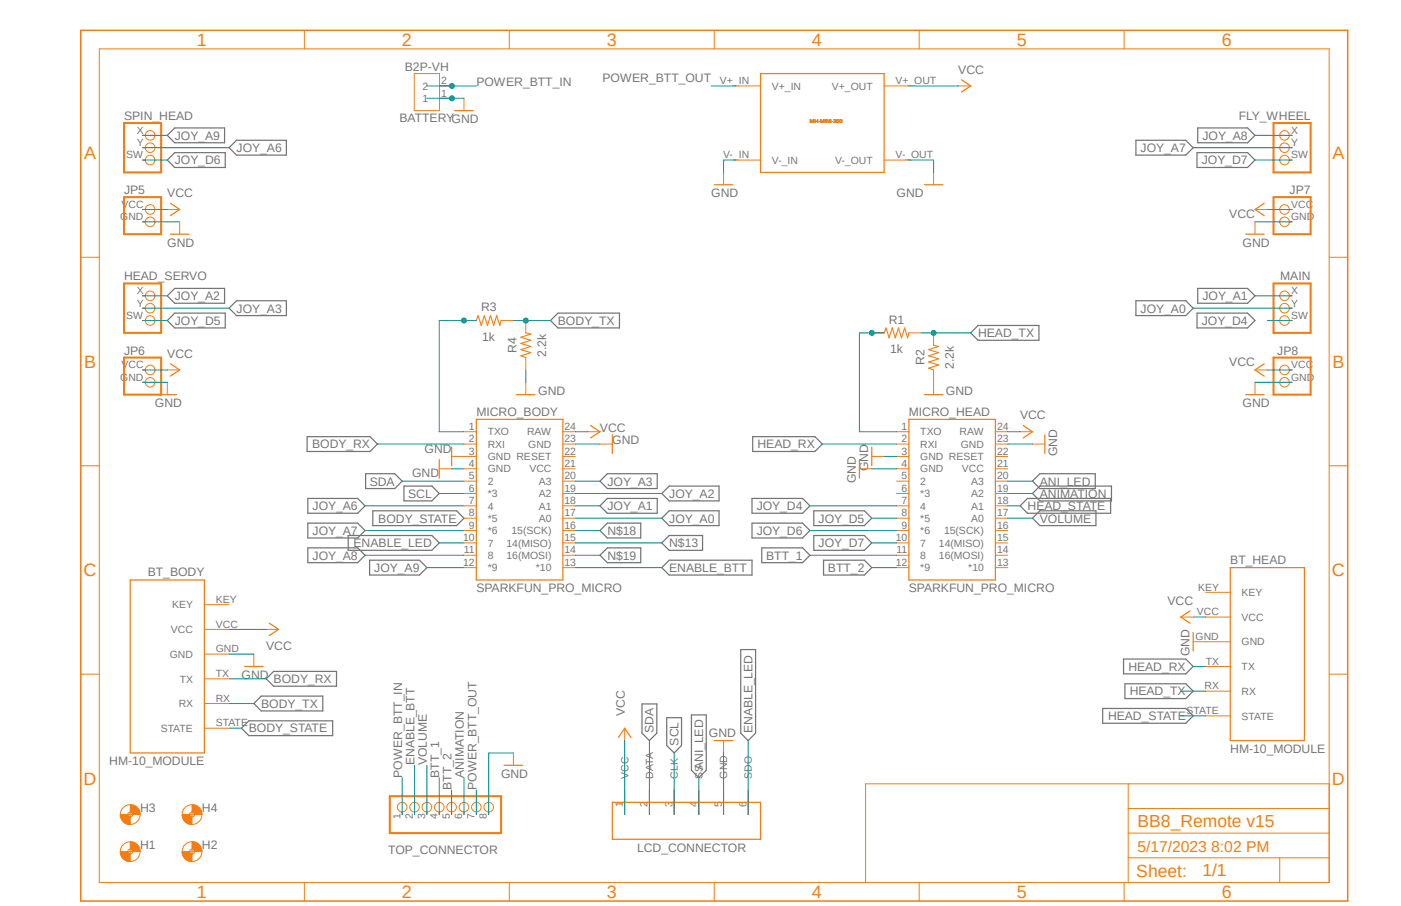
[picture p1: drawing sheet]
<svg xmlns="http://www.w3.org/2000/svg" width="432mm" height="279mm" viewBox="0 0 432 279" stroke-linecap="round" stroke-linejoin="round" font-family="sans-serif">
<path d="M24.1 8.9l391.8 269.8M415.9 8.9l-391.8 269.8" fill="none" stroke="#fff" stroke-width=".31"/>
<g fill="none" stroke="#757575" stroke-width=".38">
<path d="M369.1 39.5h15.4l2.3 2.2-2.3 2.3h-15.4zM51.6 41.7l2.2-2.2h15.4v4.5h-15.4zM51.6 49.4l2.2-2.3h15.6v4.5h-15.6zM72.9 43.3h15.4v4.5h-15.4l-2.3-2.2zM350.1 43.3h15.4l2.2 2.3-2.2 2.2h-15.4zM368.9 47.1h15.6l2.3 2.3-2.3 2.2h-15.6zM51.6 91.2l2.2-2.3h15.4v4.6h-15.4zM53.8 96.6h15.6v4.5h-15.6l-2.2-2.3zM72.9 92.8h15.4v4.5h-15.4l-2.3-2.3zM172 96.6h18.9v4.5h-18.9l-2.3-2.3zM350.1 92.8h15.4l2.2 2.2-2.2 2.3h-15.4zM368.9 96.6h15.6l2.3 2.2-2.3 2.3h-15.6z"/>
<path d="M369.1 88.9h15.4l2.3 2.3-2.3 2.3h-15.4zM299.2 102.7l2.3-2.3h18.7v4.5h-18.7zM94.7 134.7h19.3l2.3 2.2-2.3 2.3h-19.3zM232 134.7h19.2l2.2 2.2-2.2 2.3h-19.2zM94.9 153.7h15.3l2.3 2.3-2.3 2.3h-15.3zM112.7 146.1h9l2.3 2.3-2.3 2.3h-9zM114.9 157.5h25.8l2.3 2.3-2.3 2.3h-25.8zM124.5 149.9h8.6l2.3 2.3-2.3 2.3h-8.6zM184.9 148.4l2.3-2.3h15.4v4.6h-15.4zM184.9 156l2.3-2.3h15.4v4.6h-15.4zM204 152.2l2.2-2.3h15.4v4.6h-15.4zM206.2 157.5h15.4v4.6h-15.4l-2.2-2.3z"/>
<path d="M231.8 153.7h15.6l2.2 2.3-2.2 2.3h-15.6zM250.8 157.5h15.6l2.3 2.3-2.3 2.3h-15.6zM314.4 156l2.3-2.3h25.6v4.6h-25.6zM318.2 152.2l2.3-2.3h22.1v4.6h-22.1zM318.2 159.8l2.3-2.3h17.3v4.6h-17.3zM320.5 146.1h17.1v4.6h-17.1l-2.3-2.3zM94.9 169h15.3l2.3 2.2-2.3 2.3h-15.3zM94.9 161.3h15.3l2.3 2.3-2.3 2.3h-15.3zM107.3 165.1h25.8l2.3 2.3-2.3 2.3h-25.8zM113.9 172.8h15.4l2.3 2.2-2.3 2.3h-15.4zM184.9 171.2l2.3-2.2h10.3v4.5h-10.3zM184.9 163.6l2.3-2.3h10.3v4.6h-10.3z"/>
<path d="M204 175l2.2-2.2h25.6v4.5h-25.6zM204 167.4l2.2-2.3h10.3v4.6h-10.3zM231.8 161.3h15.6l2.2 2.3-2.2 2.3h-15.6zM234.8 169h12.6l2.2 2.2-2.2 2.3h-12.6zM250.8 165.1h15.6l2.3 2.3-2.3 2.3h-15.6zM253.8 172.8h12.6l2.3 2.2-2.3 2.3h-12.6zM80.5 214.7h19v4.5h-19l-2.3-2.2zM84.3 207.1h19.4v4.5h-19.4l-2.3-2.3zM197.9 217.1h4.5v9l-2.2 2.3-2.3-2.3zM228.3 200.3h4.6v25.8l-2.3 2.3-2.3-2.3zM339.9 218.5h25.6l2.2 2.3-2.2 2.3h-25.6zM346.3 203.2h19.2l2.2 2.3-2.2 2.3h-19.2z"/>
<path d="M346.7 210.9h18.8l2.2 2.2-2.2 2.3h-18.8zM76.7 222.3h25.8v4.6h-25.8l-2.3-2.3zM205.5 221.3h4.6v8.6l-2.3 2.3-2.3-2.3zM213.1 220.5h4.6v17l-2.3 2.3-2.3-2.3z"/>
</g>
<g fill="none" stroke="#f57c10" stroke-width=".31">
<path d="M127.7 22.7h7.8v11.4h-7.8zM135.5 26.5h3.8M135.5 30.3h3.8M143 30.3v3.8M226.8 26.5h7.6M272.5 26.5h7.6M295.4 26.5h3.8M43.9 49.4h.9M43.9 41.7h.9M43.9 45.6h.9M223 53.2v3.8M226.8 49.4h7.6"/>
<path d="M272.5 49.4h7.6M287.7 53.2v3.8M397.4 49.4h.8M397.4 41.7h.8M397.4 45.6h.8M43.9 64.6h.9M43.9 68.4h.9M51.6 64.6h3.8M55.4 68.4v3.8M386.8 64.6h3.8M386.8 68.4v3.8M397.4 64.6h.8"/>
<path d="M397.4 68.4h.8M43.9 91.2h.9M43.9 95h.9M43.9 98.8h.9M143 98.8h3.8M154.4 98.8h3.8M162.1 98.8v3.9M397.4 91.2h.8M397.4 95h.8M397.4 98.8h.8M43.9 114.1h.9M43.9 117.9h.9"/>
<path d="M51.6 114.1h3.8M51.6 117.9v3.8M162.1 110.3v3.8M162.1 117.9v3.8M268.7 102.7h3.8M280.1 102.7h3.8M287.7 102.7v3.8M287.7 114.1v7.6M386.8 114.1h3.8M386.8 117.9v3.8M397.4 114.1h.8M397.4 117.9h.8"/>
<path d="M143 136.9h3.8M143 133.1h3.8M173.5 136.9h3.8M173.5 133.1h3.8M181.1 133.1h3.8M184.9 136.9h3.8M276.3 136.9h3.8M276.3 133.1h3.8M306.8 136.9h3.8M306.8 133.1h3.8M314.4 133.1h3.8M318.2 136.9h3.8"/>
<path d="M135.4 144.6h3.8M139.2 140.8h7.6M143 148.4h3.8M143 152.2h3.8M143 156h3.8M143 159.8h3.8M143 144.6h3.8M173.5 148.4h3.8M173.5 152.2h3.8M173.5 156h3.8M173.5 159.8h3.8M173.5 144.6h3.8"/>
<path d="M173.5 140.8h3.8M264.9 144.6h3.8M268.7 140.8h3.8M276.3 148.4h3.8M276.3 152.2h3.8M276.3 156h3.8M276.3 159.8h3.8M276.3 144.6h3.8M276.3 140.8h3.8M306.8 148.4h3.8M306.8 152.2h3.8M306.8 156h3.8"/>
<path d="M306.8 159.8h3.8M306.8 144.6h3.8M306.8 140.8h3.8M143 163.6h3.8M143 167.4h3.8M143 171.2h3.8M143 175h3.8M173.5 163.6h3.8M173.5 167.4h3.8M173.5 171.2h3.8M173.5 175h3.8M276.3 163.6h3.8"/>
<path d="M276.3 167.4h3.8M276.3 171.2h3.8M276.3 175h3.8M306.8 163.6h3.8M306.8 167.4h3.8M306.8 171.2h3.8M306.8 175h3.8M63 194.1h7.6M63 186.5h7.6M82 194.1h3.9M363.9 190.3h3.8M367.7 197.9h11.5"/>
<path d="M371.6 190.3h7.6M371.6 182.7h7.6M63 201.7h7.6M63 209.3h7.6M63 217h7.6M78.2 201.7v3.8M371.6 205.5h7.6M371.6 213.1h7.6M63 224.6h7.6M158.2 232.2v3.8M192.5 224.6v3.8M223 228.4v3.8"/>
<path d="M371.6 220.8h7.6M124 250.4v.8M127.8 250.4v.8M131.6 250.4v.8M135.4 250.4v.8M139.2 250.4v.8M143 250.4v.8M146.8 250.4v.8M150.6 250.4v.8M192.5 243.6v7.6M200.2 243.6v7.6M207.8 243.6v7.6"/>
<path d="M215.4 243.6v7.6M223 243.6v7.6M230.6 243.6v7.6"/>
<circle cx="46.3" cy="45.6" r="1.48"/>
<circle cx="46.3" cy="49.4" r="1.48"/>
<circle cx="46.3" cy="41.7" r="1.48"/>
<circle cx="395.9" cy="41.7" r="1.48"/>
<circle cx="395.9" cy="45.6" r="1.48"/>
<circle cx="395.9" cy="49.4" r="1.48"/>
<circle cx="46.3" cy="64.6" r="1.48"/>
<circle cx="46.3" cy="68.4" r="1.48"/>
<circle cx="395.9" cy="64.6" r="1.48"/>
<circle cx="395.9" cy="68.4" r="1.48"/>
<circle cx="46.3" cy="91.2" r="1.48"/>
<circle cx="46.3" cy="98.9" r="1.48"/>
<circle cx="46.3" cy="95" r="1.48"/>
<circle cx="395.9" cy="91.2" r="1.48"/>
<circle cx="395.9" cy="98.9" r="1.48"/>
<circle cx="395.9" cy="95" r="1.48"/>
<circle cx="46.3" cy="114.1" r="1.48"/>
<circle cx="46.3" cy="117.9" r="1.48"/>
<circle cx="395.9" cy="117.9" r="1.48"/>
<circle cx="395.9" cy="114.1" r="1.48"/>
<circle cx="124" cy="248.9" r="1.48"/>
<circle cx="127.8" cy="248.9" r="1.48"/>
<circle cx="131.6" cy="248.9" r="1.48"/>
<circle cx="135.4" cy="248.9" r="1.48"/>
<circle cx="139.2" cy="248.9" r="1.48"/>
<circle cx="143" cy="248.9" r="1.48"/>
<circle cx="146.8" cy="248.9" r="1.48"/>
<circle cx="150.6" cy="248.9" r="1.48"/>
</g>
<g fill="none" stroke="#f57c10" stroke-width=".38">
<path d="M140.1 34.1h5.7M234.4 22.7h38.1v30.5h-38.1zM296.3 24.6l2.9 1.9-2.9 1.9M220.1 57h5.7M284.9 57h5.7M52.5 62.7l2.9 1.9-2.9 1.9M52.5 72.2h5.8M383.9 72.2h5.7M389.6 62.7l-2.8 1.9 2.8 1.9M52.5 112.2l2.9 1.9-2.9 1.9M389.6 112.2l-2.8 1.9 2.8 1.9M48.7 121.7h5.7"/>
<path d="M139.2 137.9v5.7M146.8 129.3h26.7v49.6h-26.7zM159.2 121.7h5.7M182 131.2l2.9 1.9-2.9 1.9M188.7 134.1v5.7M268.7 137.9v5.7M280.1 129.3h26.7v49.6h-26.7zM284.9 121.7h5.7M315.4 131.2l2.8 1.9-2.8 1.9M322 134.1v5.7M383.9 121.7h5.7M135.4 141.7v5.7"/>
<path d="M264.9 141.7v5.7M40.1 178.9h22.9v53.3h-22.9zM379.2 175h22.8v53.4h-22.8zM83 192.2l2.9 1.9-2.9 1.9M366.8 188.4l-2.9 1.9 2.9 1.9M367.7 195v5.7M75.4 205.5h5.7M155.4 236h5.7M190.6 227.4l1.9-2.8 1.9 2.8M220.1 228.4h5.7M188.7 247.4h45.7v11.4h-45.7z"/>
</g>
<path d="M38.2 37.9h11.5v15.3h-11.5zM392.5 37.9h11.4v15.3h-11.4zM38.2 60.8h11.5v11.4h-11.5zM392.5 60.8h11.4v11.4h-11.4zM38.2 87.4h11.5v15.3h-11.5zM392.5 87.4h11.4v15.3h-11.4zM38.2 110.3h11.5v11.4h-11.5zM392.5 110.3h11.4v11.4h-11.4zM120.1 245.5h34.3v11.4h-34.3z" fill="none" stroke="#f57c10" stroke-width=".64"/>
<path d="M146.8 98.8l.6-1.5 .9 3.1 1-3.1 .9 3.1 1-3.1 .9 3.1 1-3.1 1 3.1 .3-1.6M162.1 102.7l1.5 .3-3.1 1 3.1 .9-3.1 1 3.1 .9-3.1 1 3.1 1-3.1 .9 1.6 .6M272.5 102.7l.6-1.6 .9 3.1 1-3.1 .9 3.1 1-3.1 .9 3.1 1-3.1 .9 3.1 .4-1.5M287.7 106.5l1.6 .3-3.1 1 3.1 1-3.1 .9 3.1 1-3.1 .9 3.1 1-3.1 .9 1.5 .6" fill="none" stroke="#f57c10" stroke-width=".34"/>
<path d="M40.1 259.6a3 3 0 0 1 3.1 3h-2.3l-.2-.5-.6-.2z" fill-rule="evenodd" fill="#f57c10"/>
<path d="M40.1 259.6a3 3 0 0 1 3.1 3h-2.3l-.2-.5-.6-.2z" fill="none" stroke="#f57c10" stroke-width=".31"/>
<path d="M37.1 262.6h2.3l.2 .6 .5 .2v2.3a2.97 2.97 0 0 1-3-3.1z" fill-rule="evenodd" fill="#f57c10"/>
<g fill="none" stroke="#f57c10" stroke-width=".31">
<path d="M37.1 262.6h2.3l.2 .6 .5 .2v2.3a2.97 2.97 0 0 1-3-3.1zM39.4 262.6h1.5M40.1 261.9v1.5"/>
<circle cx="40.1" cy="262.6" r="3.1"/>
<circle cx="40.1" cy="262.6" r=".76"/>
</g>
<path d="M59.2 259.6a3 3 0 0 1 3 3h-2.3l-.2-.5-.5-.2z" fill-rule="evenodd" fill="#f57c10"/>
<path d="M59.2 259.6a3 3 0 0 1 3 3h-2.3l-.2-.5-.5-.2z" fill="none" stroke="#f57c10" stroke-width=".31"/>
<path d="M56.1 262.6h2.3a.73 .73 0 0 0 .8 .8v2.3a2.97 2.97 0 0 1-3.1-3.1z" fill-rule="evenodd" fill="#f57c10"/>
<g fill="none" stroke="#f57c10" stroke-width=".31">
<path d="M56.1 262.6h2.3a.73 .73 0 0 0 .8 .8v2.3a2.97 2.97 0 0 1-3.1-3.1zM58.4 262.6h1.5M59.2 261.9v1.5"/>
<circle cx="59.2" cy="262.6" r="3.1"/>
<circle cx="59.2" cy="262.6" r=".76"/>
</g>
<path d="M40.1 248.2a2.97 2.97 0 0 1 3.1 3h-2.3l-.2-.5-.6-.3z" fill-rule="evenodd" fill="#f57c10"/>
<path d="M40.1 248.2a2.97 2.97 0 0 1 3.1 3h-2.3l-.2-.5-.6-.3z" fill="none" stroke="#f57c10" stroke-width=".31"/>
<path d="M37.1 251.2h2.3l.2 .6 .5 .2v2.3a2.97 2.97 0 0 1-3-3.1z" fill-rule="evenodd" fill="#f57c10"/>
<g fill="none" stroke="#f57c10" stroke-width=".31">
<path d="M37.1 251.2h2.3l.2 .6 .5 .2v2.3a2.97 2.97 0 0 1-3-3.1zM39.4 251.2h1.5M40.1 250.4v1.6"/>
<circle cx="40.1" cy="251.2" r="3.1"/>
<circle cx="40.1" cy="251.2" r=".76"/>
</g>
<path d="M59.2 248.2a2.97 2.97 0 0 1 3 3h-2.3l-.2-.5-.5-.3z" fill-rule="evenodd" fill="#f57c10"/>
<path d="M59.2 248.2a2.97 2.97 0 0 1 3 3h-2.3l-.2-.5-.5-.3z" fill="none" stroke="#f57c10" stroke-width=".31"/>
<path d="M56.1 251.2h2.3a.73 .73 0 0 0 .8 .8v2.3a2.97 2.97 0 0 1-3.1-3.1z" fill-rule="evenodd" fill="#f57c10"/>
<g fill="none" stroke="#f57c10" stroke-width=".31">
<path d="M30.6 15.1h379.1v257.1h-379.1zM93.8 9.4v5.7M157 9.4v5.7M220.1 9.4v5.7M283.3 9.4v5.7M346.5 9.4v5.7M24.9 79.3h5.7M409.7 79.3h5.7M24.9 143.6h5.7M409.7 143.6h5.7M24.9 207.9h5.7M409.7 207.9h5.7"/>
<path d="M56.1 251.2h2.3a.73 .73 0 0 0 .8 .8v2.3a2.97 2.97 0 0 1-3.1-3.1zM58.4 251.2h1.5M59.2 250.4v1.6M347.7 241.7v30.5M347.7 256.9h62M347.7 249.3h62M409.7 241.7h-142.9v30.5M93.8 272.2v5.7M157 272.2v5.7M220.1 272.2v5.7M283.3 272.2v5.7M346.5 272.2v5.7"/>
<path d="M347.7 264.5h62M394.4 264.5v7.7"/>
<circle cx="59.2" cy="251.2" r="3.1"/>
<circle cx="59.2" cy="251.2" r=".76"/>
</g>
<path d="M24.9 9.4h390.5v268.5h-390.5z" fill="none" stroke="#f57c10" stroke-width=".47"/>
<g fill="none" stroke="#009292" stroke-width=".31">
<path d="M131.6 30.3h11.4M280.1 26.5h15.3M226.8 49.4h-3.8v3.8M280.1 49.4h7.6v3.8M43.9 64.6h7.7M43.9 68.4h11.5M386.8 68.4h11.4M390.6 64.6h7.6M43.9 114.1h7.7M43.9 117.9h7.7M386.8 117.9h11.4M390.6 114.1h7.6"/>
<path d="M177.3 133.1h3.8M177.3 136.9h7.6M310.6 133.1h3.8M310.6 136.9h7.6M139.2 144.6h3.8M268.7 144.6h7.6M272.5 140.8h3.8M70.6 194.1h11.4M367.7 190.3h3.9M70.6 201.7h7.6M158.2 232.2h-7.6v19M192.5 228.4v22.8"/>
</g>
<circle cx="139.3" cy="30.3" r=".76" fill="#009292"/>
<g fill="none" stroke="#009292" stroke-width=".31">
<path d="M131.6 26.5h15.2M43.9 41.7h7.7M43.9 45.6h26.7M43.9 49.4h7.7M367.7 45.6h30.5M386.8 41.7h11.4M386.8 49.4h11.4M43.9 95h26.7M43.9 91.2h7.7M43.9 98.8h7.7M367.7 95h30.5M386.8 91.2h11.4"/>
<path d="M390.6 98.8h7.6M162.1 114.1v3.8M112.5 156h30.5M124 148.4h19M135.4 152.2h7.6M177.3 148.4h7.6M177.3 152.2h26.7M177.3 156h7.6M177.3 159.8h26.7M249.6 156h26.7M268.7 159.8h7.6M112.5 171.2h30.5"/>
<path d="M112.5 163.6h30.5M131.6 175h11.4M249.6 163.6h26.7M268.7 167.4h7.6M124 239.8v11.4M200.2 228.4v22.8M207.8 232.2v19M223 232.2v19"/>
<circle cx="139.3" cy="30.3" r=".76"/>
</g>
<circle cx="139.3" cy="26.5" r=".76" fill="#009292"/>
<g fill="none" stroke="#009292" stroke-width=".31">
<path d="M219.2 26.5h7.6M146.8 98.8h-11.4v34.3h7.6M116.3 136.9h26.7M253.4 136.9h22.9M310.6 159.8h7.6M310.6 156h3.8M177.3 175h26.7M249.6 171.2h26.7M268.7 175h7.6M70.6 209.3h11.4M367.7 205.5h3.9M127.8 236v15.2"/>
<path d="M131.6 236v15.2M135.4 239.8v11.4M363.9 220.8h7.7M139.2 243.6v7.6M146.8 243.6v7.6"/>
<circle cx="139.3" cy="26.5" r=".76"/>
</g>
<circle cx="143" cy="98.8" r=".76" fill="#009292"/>
<g fill="none" stroke="#009292" stroke-width=".31">
<path d="M158.2 98.8h11.5M70.6 217h7.6"/>
<circle cx="143" cy="98.8" r=".76"/>
</g>
<circle cx="162.1" cy="98.8" r=".76" fill="#009292"/>
<g fill="none" stroke="#009292" stroke-width=".31">
<path d="M272.5 102.7h-7.6v30.4h11.4"/>
<circle cx="162.1" cy="98.8" r=".76"/>
</g>
<circle cx="268.7" cy="102.7" r=".76" fill="#009292"/>
<g fill="none" stroke="#009292" stroke-width=".31">
<path d="M283.9 102.7h15.3M363.9 213.1h7.7M70.6 224.6h3.8"/>
<circle cx="268.7" cy="102.7" r=".76"/>
</g>
<circle cx="287.7" cy="102.7" r=".76" fill="#009292"/>
<g fill="none" stroke="#009292" stroke-width=".31">
<path d="M310.6 152.2h7.6M310.6 148.4h7.6M135.4 167.4h7.6M177.3 167.4h26.7M177.3 163.6h7.6M177.3 171.2h7.6M143 239.8v11.4M215.4 239.8v11.4M230.6 228.4v22.8"/>
<circle cx="287.7" cy="102.7" r=".76"/>
</g>
<g font-size="5.5" fill="#f57c10">
<text x="60.7" y="14.1">1</text>
<text x="123.9" y="14.1">2</text>
<text x="187" y="14.1">3</text>
<text x="250.2" y="14.1">4</text>
<text x="313.4" y="14.1">5</text>
<text x="376.5" y="14.1">6</text>
<text x="26" y="49.1">A</text>
<text x="410.7" y="49.1">A</text>
<text x="26" y="113.4">B</text>
<text x="410.7" y="113.4">B</text>
<text x="25.8" y="177.7">C</text>
<text x="410.5" y="177.7">C</text>
<text x="25.8" y="242">D</text>
<text x="410.5" y="242">D</text>
<text x="60.7" y="277">1</text>
<text x="123.9" y="277">2</text>
<text x="187" y="277">3</text>
<text x="250.2" y="277">4</text>
<text x="313.4" y="277">5</text>
<text x="376.5" y="277">6</text>
</g>
<g font-size="5.4" fill="#f57c10">
<text x="350.6" y="255.1">BB8_Remote v15</text>
<text x="350.2" y="270.5">Sheet:</text>
<text x="370.6" y="270.3">1/1</text>
</g>
<text font-size="4.8" fill="#f57c10" x="350.6" y="262.6">5/17/2023 8:02 PM</text>
<g font-size="3.8" fill="#757575">
<text x="124.8" y="21.8">B2P-VH</text>
<text x="295.4" y="22.7">VCC</text>
<text x="146.8" y="26.5">POWER_BTT_IN</text>
<text x="185.7" y="25.4">POWER_BTT_OUT</text>
<text x="38.2" y="37">SPIN_HEAD</text>
<text x="123.1" y="37.6">BATTERYGND</text>
<text x="381.8" y="37">FLY_WHEEL</text>
<text x="53.8" y="43.1">JOY_A9</text>
<text x="72.9" y="46.9">JOY_A6</text>
<text x="351.5" y="46.9">JOY_A7</text>
<text x="370.6" y="43.1">JOY_A8</text>
<text x="53.8" y="50.7">JOY_D6</text>
<text x="370.4" y="50.7">JOY_D7</text>
<text x="38.2" y="59.8">JP5</text>
<text x="397.5" y="59.8">JP7</text>
<text x="51.6" y="60.8">VCC</text>
<text x="219.2" y="60.8">GND</text>
<text x="276.3" y="60.8">GND</text>
<text x="378.9" y="67.3">VCC</text>
<text x="51.6" y="76">GND</text>
<text x="383" y="76">GND</text>
<text x="38.2" y="86.5">HEAD_SERVO</text>
<text x="394.6" y="86.5">MAIN</text>
<text x="53.8" y="92.6">JOY_A2</text>
<text x="370.6" y="92.6">JOY_A1</text>
<text x="53.8" y="100.2">JOY_D5</text>
<text x="72.9" y="96.4">JOY_A3</text>
<text x="148.3" y="96">R3</text>
<text x="172" y="100.2">BODY_TX</text>
<text x="273.9" y="99.8">R1</text>
<text x="351.5" y="96.4">JOY_A0</text>
<text x="370.4" y="100.2">JOY_D4</text>
<text x="148.6" y="105.1">1k</text>
<text x="301.5" y="104">HEAD_TX</text>
<text x="38.2" y="109.3">JP6</text>
<text x="51.6" y="110.3">VCC</text>
<text x="159.2" y="108.8" transform="rotate(-90 159.2 108.8)">R4</text>
<text x="168.3" y="110" transform="rotate(-90 168.3 110)">2.2k</text>
<text x="274.3" y="108.9">1k</text>
<text x="284.9" y="112.6" transform="rotate(-90 284.9 112.6)">R2</text>
<text x="294" y="113.8" transform="rotate(-90 294 113.8)">2.2k</text>
<text x="378.9" y="112.9">VCC</text>
<text x="393.7" y="109.3">JP8</text>
<text x="47.8" y="125.5">GND</text>
<text x="165.9" y="121.7">GND</text>
<text x="291.5" y="121.7">GND</text>
<text x="383" y="125.5">GND</text>
<text x="146.8" y="128.2">MICRO_BODY</text>
<text x="280.1" y="128.2">MICRO_HEAD</text>
<text x="314.4" y="129.3">VCC</text>
<text x="184.9" y="133.1">VCC</text>
<text x="188.7" y="136.9">GND</text>
<text x="96.2" y="138.3">BODY_RX</text>
<text x="130.9" y="139.6">GND</text>
<text x="233.5" y="138.3">HEAD_RX</text>
<text x="325.8" y="140.8" transform="rotate(-90 325.8 140.8)">GND</text>
<text x="114" y="149.7">SDA</text>
<text x="127" y="147.2">GND</text>
<text x="187.2" y="149.7">JOY_A3</text>
<text x="263.7" y="149.1" transform="rotate(-90 263.7 149.1)">GND</text>
<text x="267.5" y="145.3" transform="rotate(-90 267.5 145.3)">GND</text>
<text x="320.5" y="149.7">ANI_LED</text>
<text x="125.8" y="153.5">SCL</text>
<text x="206.2" y="153.5">JOY_A2</text>
<text x="320.5" y="153.5">ANIMATION</text>
<text x="96.3" y="157.4">JOY_A6</text>
<text x="116.6" y="161.2">BODY_STATE</text>
<text x="187.2" y="157.4">JOY_A1</text>
<text x="206.2" y="161.2">JOY_A0</text>
<text x="233.2" y="157.4">JOY_D4</text>
<text x="252.3" y="161.2">JOY_D5</text>
<text x="316.7" y="157.4">HEAD_STATE</text>
<text x="320.5" y="161.2">VOLUME</text>
<text x="96.3" y="165">JOY_A7</text>
<text x="187.2" y="165">N$18</text>
<text x="233.2" y="165">JOY_D6</text>
<text x="96.3" y="172.6">JOY_A8</text>
<text x="109" y="168.8">ENABLE_LED</text>
<text x="187.2" y="172.6">N$19</text>
<text x="206.2" y="168.8">N$13</text>
<text x="236.1" y="172.6">BTT_1</text>
<text x="252.3" y="168.8">JOY_D7</text>
<text x="379.2" y="173.9">BT_HEAD</text>
<text x="45.6" y="177.7">BT_BODY</text>
<text x="115.4" y="176.4">JOY_A9</text>
<text x="206.2" y="176.4">ENABLE_BTT</text>
<text x="255.2" y="176.4">BTT_2</text>
<text x="146.8" y="182.7">SPARKFUN_PRO_MICRO</text>
<text x="280.1" y="182.7">SPARKFUN_PRO_MICRO</text>
<text x="359.8" y="186.5">VCC</text>
<text x="82" y="200.6">VCC</text>
<text x="366.6" y="202.4" transform="rotate(-90 366.6 202.4)">GND</text>
<text x="74.4" y="209.3">GND</text>
<text x="347.8" y="206.8">HEAD_RX</text>
<text x="84.3" y="210.7">BODY_RX</text>
<text x="348.2" y="214.5">HEAD_TX</text>
<text x="80.5" y="218.3">BODY_TX</text>
<text x="192.5" y="220.8" transform="rotate(-90 192.5 220.8)">VCC</text>
<text x="76.7" y="225.9">BODY_STATE</text>
<text x="201.5" y="226.1" transform="rotate(-90 201.5 226.1)">SDA</text>
<text x="218.5" y="227.2">GND</text>
<text x="231.9" y="226.1" transform="rotate(-90 231.9 226.1)">ENABLE_LED</text>
<text x="341.5" y="222.1">HEAD_STATE</text>
<text x="209.1" y="229.9" transform="rotate(-90 209.1 229.9)">SCL</text>
<text x="379.2" y="232.2">HM-10_MODULE</text>
<text x="33.7" y="236">HM-10_MODULE</text>
<text x="124" y="239.8" transform="rotate(-90 124 239.8)">POWER_BTT_IN</text>
<text x="127.8" y="236" transform="rotate(-90 127.8 236)">ENABLE_BTT</text>
<text x="131.6" y="236" transform="rotate(-90 131.6 236)">VOLUME</text>
<text x="135.4" y="239.8" transform="rotate(-90 135.4 239.8)">BTT_1</text>
<text x="143" y="239.8" transform="rotate(-90 143 239.8)">ANIMATION</text>
<text x="154.4" y="239.8">GND</text>
<text x="216.7" y="237.5" transform="rotate(-90 216.7 237.5)">ANI_LED</text>
<text x="139.2" y="243.6" transform="rotate(-90 139.2 243.6)">BTT_2</text>
<text x="146.8" y="243.6" transform="rotate(-90 146.8 243.6)">POWER_BTT_OUT</text>
<text x="43.2" y="250.4">H3</text>
<text x="62.2" y="250.4">H4</text>
<text x="43.2" y="261.8">H1</text>
<text x="62.2" y="261.8">H2</text>
<text x="119.7" y="263.4">TOP_CONNECTOR</text>
<text x="196.3" y="262.6">LCD_CONNECTOR</text>
</g>
<g font-size="3.2" fill="#757575">
<text x="130.2" y="27.6">2</text>
<text x="136" y="29.8">1</text>
<text x="136" y="26">2</text>
<text x="221.9" y="26">V+_IN</text>
<text x="237.9" y="27.6">V+_IN</text>
<text x="256.4" y="27.6">V+_OUT</text>
<text x="276" y="26">V+_OUT</text>
<text x="130.2" y="31.5">1</text>
<text x="42.2" y="41.2">X</text>
<text x="397.9" y="41.2">X</text>
<text x="42.2" y="45">Y</text>
<text x="397.9" y="45">Y</text>
<text x="38.9" y="48.8">SW</text>
<text x="222.9" y="48.8">V-_IN</text>
<text x="237.9" y="50.5">V-_IN</text>
<text x="257.4" y="50.5">V-_OUT</text>
<text x="276" y="48.8">V-_OUT</text>
<text x="397.9" y="48.8">SW</text>
<text x="37.4" y="64">VCC</text>
<text x="397.9" y="64">VCC</text>
<text x="37.1" y="67.9">GND</text>
<text x="397.9" y="67.9">GND</text>
<text x="42.2" y="90.7">X</text>
<text x="42.2" y="94.5">Y</text>
<text x="397.9" y="90.7">X</text>
<text x="397.9" y="94.5">Y</text>
<text x="38.9" y="98.3">SW</text>
<text x="397.9" y="98.3">SW</text>
<text x="37.4" y="113.6">VCC</text>
<text x="397.9" y="113.6">VCC</text>
<text x="37.1" y="117.4">GND</text>
<text x="397.9" y="117.4">GND</text>
<text x="144.5" y="136.4">2</text>
<text x="144.5" y="132.6">1</text>
<text x="150.3" y="134.3">TXO</text>
<text x="162.4" y="134.3">RAW</text>
<text x="174" y="136.4">23</text>
<text x="174" y="132.6">24</text>
<text x="277.8" y="136.4">2</text>
<text x="277.8" y="132.6">1</text>
<text x="283.6" y="134.3">TXO</text>
<text x="295.7" y="134.3">RAW</text>
<text x="307.3" y="136.4">23</text>
<text x="307.3" y="132.6">24</text>
<text x="144.5" y="140.2">3</text>
<text x="150.3" y="141.9">GND RESET</text>
<text x="150.3" y="138.1">RXI</text>
<text x="162.8" y="138.1">GND</text>
<text x="174" y="140.2">22</text>
<text x="277.8" y="140.2">3</text>
<text x="283.6" y="141.9">GND RESET</text>
<text x="283.6" y="138.1">RXI</text>
<text x="296.1" y="138.1">GND</text>
<text x="307.3" y="140.2">22</text>
<text x="144.5" y="147.9">5</text>
<text x="144.5" y="144.1">4</text>
<text x="150.3" y="149.5">2</text>
<text x="150.3" y="145.7">GND</text>
<text x="163.2" y="145.7">VCC</text>
<text x="166" y="149.5">A3</text>
<text x="174" y="147.9">20</text>
<text x="174" y="144.1">21</text>
<text x="277.8" y="147.9">5</text>
<text x="277.8" y="144.1">4</text>
<text x="283.6" y="149.5">2</text>
<text x="283.6" y="145.7">GND</text>
<text x="296.5" y="145.7">VCC</text>
<text x="299.3" y="149.5">A3</text>
<text x="307.3" y="147.9">20</text>
<text x="307.3" y="144.1">21</text>
<text x="144.5" y="151.7">6</text>
<text x="144.5" y="155.5">7</text>
<text x="150.3" y="153.3">*3</text>
<text x="166" y="153.3">A2</text>
<text x="174" y="155.5">18</text>
<text x="174" y="151.7">19</text>
<text x="277.8" y="151.7">6</text>
<text x="277.8" y="155.5">7</text>
<text x="283.6" y="153.3">*3</text>
<text x="299.3" y="153.3">A2</text>
<text x="307.3" y="155.5">18</text>
<text x="307.3" y="151.7">19</text>
<text x="144.5" y="159.3">8</text>
<text x="150.3" y="157.1">4</text>
<text x="150.3" y="160.9">*5</text>
<text x="166" y="160.9">A0</text>
<text x="166" y="157.1">A1</text>
<text x="174" y="159.3">17</text>
<text x="277.8" y="159.3">8</text>
<text x="283.6" y="157.1">4</text>
<text x="283.6" y="160.9">*5</text>
<text x="299.3" y="160.9">A0</text>
<text x="299.3" y="157.1">A1</text>
<text x="307.3" y="159.3">17</text>
<text x="142.7" y="166.9">10</text>
<text x="144.5" y="163.1">9</text>
<text x="150.3" y="164.8">*6</text>
<text x="157.6" y="164.8">15(SCK)</text>
<text x="174" y="166.9">15</text>
<text x="174" y="163.1">16</text>
<text x="276.1" y="166.9">10</text>
<text x="277.8" y="163.1">9</text>
<text x="283.6" y="164.8">*6</text>
<text x="291" y="164.8">15(SCK)</text>
<text x="307.3" y="166.9">15</text>
<text x="307.3" y="163.1">16</text>
<text x="143" y="170.7">11</text>
<text x="150.3" y="168.6">7</text>
<text x="150.3" y="172.4">8</text>
<text x="156.1" y="172.4">16(MOSI)</text>
<text x="156.1" y="168.6">14(MISO)</text>
<text x="174" y="170.7">14</text>
<text x="276.3" y="170.7">11</text>
<text x="283.6" y="168.6">7</text>
<text x="283.6" y="172.4">8</text>
<text x="289.4" y="172.4">16(MOSI)</text>
<text x="289.4" y="168.6">14(MISO)</text>
<text x="307.3" y="170.7">14</text>
<text x="142.7" y="174.5">12</text>
<text x="150.3" y="176.2">*9</text>
<text x="165.1" y="176.2">*10</text>
<text x="174" y="174.5">13</text>
<text x="276.1" y="174.5">12</text>
<text x="283.6" y="176.2">*9</text>
<text x="298.4" y="176.2">*10</text>
<text x="307.3" y="174.5">13</text>
<text x="66.5" y="185.9">KEY</text>
<text x="369.3" y="182.1">KEY</text>
<text x="382.7" y="183.8">KEY</text>
<text x="53.1" y="187.6">KEY</text>
<text x="368.8" y="189.7">VCC</text>
<text x="382.7" y="191.4">VCC</text>
<text x="52.7" y="195.2">VCC</text>
<text x="66.5" y="193.5">VCC</text>
<text x="368.5" y="197.4">GND</text>
<text x="52.3" y="202.9">GND</text>
<text x="66.5" y="201.2">GND</text>
<text x="382.7" y="199">GND</text>
<text x="66.5" y="208.8">TX</text>
<text x="371.6" y="205">TX</text>
<text x="382.7" y="206.7">TX</text>
<text x="55.4" y="210.5">TX</text>
<text x="371.3" y="212.6">RX</text>
<text x="382.7" y="214.3">RX</text>
<text x="55.1" y="218.1">RX</text>
<text x="66.5" y="216.4">RX</text>
<text x="365.7" y="220.2">STATE</text>
<text x="382.7" y="221.9">STATE</text>
<text x="49.5" y="225.7">STATE</text>
<text x="66.5" y="224">STATE</text>
<text x="193.7" y="240.1" transform="rotate(-90 193.7 240.1)">VCC</text>
<text x="201.3" y="240.1" transform="rotate(-90 201.3 240.1)">DATA</text>
<text x="208.9" y="240.1" transform="rotate(-90 208.9 240.1)">CLK</text>
<text x="216.5" y="240.1" transform="rotate(-90 216.5 240.1)">SS</text>
<text x="224.2" y="240.1" transform="rotate(-90 224.2 240.1)">GND</text>
<text x="231.8" y="240.1" transform="rotate(-90 231.8 240.1)">SDO</text>
<text x="192" y="248.9" transform="rotate(-90 192 248.9)">1</text>
<text x="199.6" y="248.9" transform="rotate(-90 199.6 248.9)">2</text>
<text x="207.2" y="248.9" transform="rotate(-90 207.2 248.9)">3</text>
<text x="214.8" y="248.9" transform="rotate(-90 214.8 248.9)">4</text>
<text x="222.5" y="248.9" transform="rotate(-90 222.5 248.9)">5</text>
<text x="230.1" y="248.9" transform="rotate(-90 230.1 248.9)">6</text>
<text x="123.4" y="252.7" transform="rotate(-90 123.4 252.7)">1</text>
<text x="127.2" y="252.7" transform="rotate(-90 127.2 252.7)">2</text>
<text x="131" y="252.7" transform="rotate(-90 131 252.7)">3</text>
<text x="134.8" y="252.7" transform="rotate(-90 134.8 252.7)">4</text>
<text x="138.6" y="252.7" transform="rotate(-90 138.6 252.7)">5</text>
<text x="142.5" y="252.7" transform="rotate(-90 142.5 252.7)">6</text>
<text x="146.3" y="252.7" transform="rotate(-90 146.3 252.7)">7</text>
<text x="150.1" y="252.7" transform="rotate(-90 150.1 252.7)">8</text>
</g>
<text font-size="1.7" fill="#f57c10" x="249.6" y="37.9">MH-MINI-360</text>
</svg>
